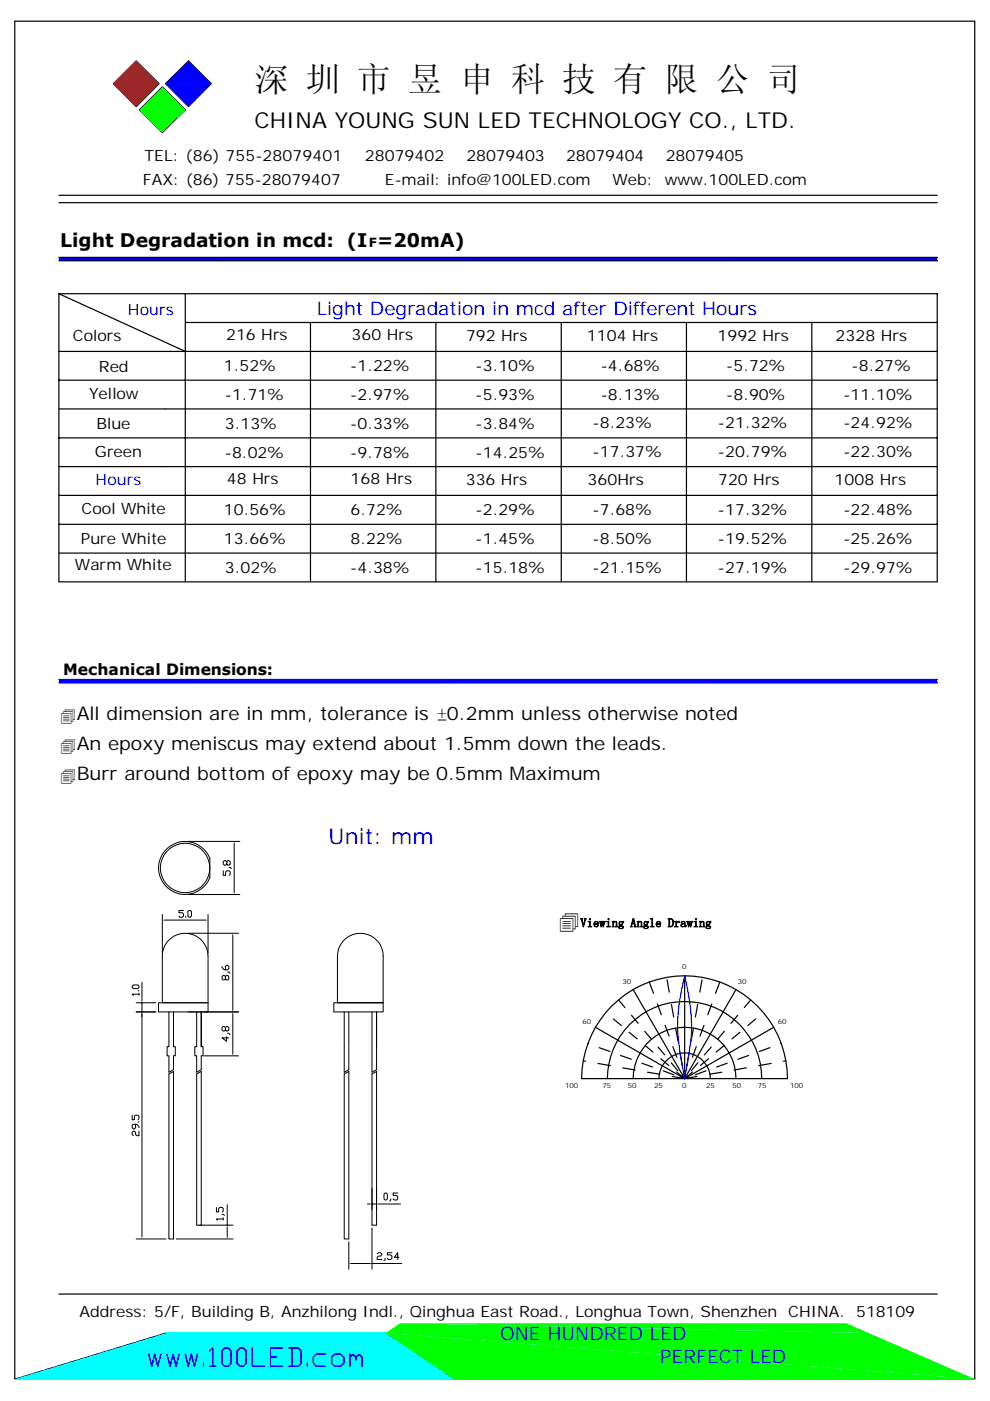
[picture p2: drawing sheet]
<svg xmlns="http://www.w3.org/2000/svg" width="210mm" height="297mm" viewBox="0 0 210 297" stroke-linecap="round" stroke-linejoin="round" font-family="sans-serif">
<path d="M3.1 4.5h203.6v287.9h-203.6zM24 17.7l4.9-4.8 4.8 4.8-4.8 4.9zM34.4 18.4l4.9 4.9-4.9 4.8-4.8-4.8zM35.1 17.7l4.9-4.8 4.8 4.8-4.8 4.9zM35 86.7h163.7M35 98.9h5" fill="none" stroke="#000" stroke-width=".25"/>
<g fill="#f00">
<path d="M24 17.7l4.9-4.8 4.8 4.8z"/>
<path d="M24 17.7h9.7l-4.8 4.9z"/>
</g>
<g fill="#0f0">
<path d="M34.4 18.4l4.9 4.9h-9.7z"/>
<path d="M29.6 23.3h9.7l-4.9 4.8z"/>
</g>
<g fill="#00f">
<path d="M35.1 17.7l4.9-4.8 4.8 4.8z"/>
<path d="M35.1 17.7h9.7l-4.8 4.9z"/>
</g>
<g fill="none" stroke="#000" stroke-width=".25">
<path d="M12.5 41.4h186.2M12.5 43h186.2M126.2 217.8l19 10.9-2.7-.5M130 216l1.7 1.4M131.1 212l1.4 1.6M133.4 218.9l1.7 1.4M133.9 215.3l1.4 1.7M134.2 209.8l11 18.9-1.7-1.4M136.7 218.7l1.4 1.6M137.7 208.2l.9 2.4M139.4 212.9l.8 2.2M141 217.4l.9 2.3"/>
<path d="M141.4 207.7l.5 2.7M142.4 213l.4 2.6M143.3 218l.5 2.8M145.2 206.9a21.8 21.8 0 0 1 21.8 21.8h-21.8zM145.2 206.9a21.8 21.8 0 0 0-21.9 21.8h21.9M147 218l-.5 2.8M147.9 213l-.5 2.6M148.8 207.7l-.4 2.7M149.3 217.4l-.9 2.3M150.9 212.9l-.8 2.2M152.6 208.2l-.9 2.4M153.6 218.7l-1.5 1.6"/>
<path d="M156 209.8l-10.8 18.9 1.6-1.4M156.4 215.3l-1.4 1.7M156.9 218.9l-1.7 1.4M159.2 212l-1.4 1.6M160.2 216l-1.6 1.4M164 217.8l-18.8 10.9 2.6-.5M123.7 224.9l.5 .1M124.7 221.2l.1 .1M126.8 225.5l2.6 .4M127 222.1l2.3 .8M128.8 228.7a16.4 16.4 0 0 1 16.3-16.4 16.4 16.4 0 0 1 16.4 16.4M131.6 223.8l2.3 .8"/>
<path d="M132 226.4l2.7 .5M134.2 228.7a10.9 10.9 0 0 1 10.9-10.9 10.9 10.9 0 0 1 10.9 10.9M136.1 225.4l2.2 .8M136.8 221.7l1.6 1.4M137.3 227.3l2.6 .5M139.5 222l1.4 1.7M139.7 228.7a5.5 5.5 0 0 1 5.5-5.5 5.5 5.5 0 0 1 5.4 5.5M140.1 224.5l1.7 1.4M140.6 227l2.3 .9M142.3 225.3l1.4 1.7M142.7 221.9l.8 2.3M144.2 223.3l.5 2.8"/>
<path d="M146.1 223.3l-.5 2.8M147.6 221.9l-.8 2.3M148 225.3l-1.4 1.7M149.7 227l-2.3 .9M150.2 224.5l-1.7 1.4M150.8 222l-1.4 1.7M153 227.3l-2.6 .5M153.5 221.7l-1.7 1.4M154.2 225.4l-2.3 .8M158.2 226.4l-2.6 .5M158.7 223.8l-2.2 .8M163.2 222.1l-2.2 .8"/>
<path d="M163.5 225.5l-2.6 .4M165.7 221.2l-.2 .1M166.6 224.9l-.5 .1M12.5 274.4h186.2"/>
</g>
<path d="M12.5 54.6h186.2" fill="none" stroke="#00f" stroke-width=".21"/>
<g fill="#00f">
<path d="M12.5 54.6l186.2 .7h-186.2z"/>
<path d="M12.5 54.6h186.2v.7z"/>
</g>
<path d="M12.5 55.3h186.2M12.5 144.1h186.2" fill="none" stroke="#00f" stroke-width=".21"/>
<g fill="none" stroke="#000" stroke-width=".25">
<path d="M12.5 54.6h186.2M12.5 55.3h186.2M12.5 62.3h186.2v61.1h-186.2zM12.5 74.5h186.2M12.5 62.3l26.8 12.2M39.3 68.4h159.4M39.3 62.3v61.1M65.8 68.4v55M92.4 68.4v55M119 68.4v55M145.5 68.4v55M172.1 68.4v55"/>
<path d="M12.5 80.6h186.2M12.5 98.9h22.5M12.5 92.8h186.2M12.5 86.7h22.5M40 98.9h158.7M12.5 117.3h186.2M12.5 105h186.2M12.5 111.2h186.2M12.5 144.8h186.2M12.5 144.1h186.2"/>
</g>
<g fill="#00f">
<path d="M12.5 144.1l186.2 .7h-186.2z"/>
<path d="M12.5 144.1h186.2v.7z"/>
</g>
<path d="M12.5 144.8h186.2" fill="none" stroke="#00f" stroke-width=".21"/>
<g fill="none" stroke="#000" stroke-width=".25">
<path d="M3.4 292.3l-.3 .1M3.9 292.2l-.3 .1M4.3 292.1h-.3M4.8 291.9l-.3 .1M5.2 291.8h-.3M5.7 291.6l-.3 .1M6.1 291.5l-.3 .1M6.6 291.4l-.3 .1M7 291.3h-.3M7.4 291.1l-.3 .1M7.9 291h-.3M8.3 290.8l-.3 .1"/>
<path d="M8.8 290.7l-.3 .1M9.2 290.6l-.3 .1M9.7 290.5h-.3M10.1 290.3l-.3 .1M10.5 290.2h-.3M11 290l-.3 .1M11.4 289.9l-.3 .1M11.9 289.8l-.3 .1M12.3 289.6l-.3 .1M12.7 289.5l-.3 .1M13.2 289.4h-.3M13.6 289.2l-.3 .1"/>
<path d="M14.1 289.1l-.3 .1M14.5 289l-.3 .1M14.9 288.8l-.3 .1M15.4 288.7l-.3 .1M15.8 288.5l-.3 .1M16.3 288.4l-.3 .1M16.7 288.3l-.3 .1M17.1 288.1l-.3 .2M17.6 288l-.3 .1M18 287.9l-.3 .1M18.5 287.7l-.3 .1M18.9 287.6l-.3 .1"/>
<path d="M19.3 287.5l-.3 .1M19.8 287.3l-.3 .1M20.2 287.2l-.3 .1M20.7 287.1l-.3 .1M21.1 286.9l-.3 .1M21.5 286.8l-.2 .1M22 286.6l-.3 .2M22.4 286.5l-.3 .1M22.9 286.4l-.3 .1M23.3 286.3h-.3M23.7 286.1l-.2 .1M24.2 286l-.3 .1"/>
<path d="M24.6 285.8l-.3 .1M25.1 285.7l-.3 .1M25.5 285.6l-.3 .1M26 285.5h-.3M26.4 285.3l-.3 .1M26.8 285.2l-.3 .1M27.3 285l-.3 .1M27.7 284.9l-.3 .1M28.2 284.8l-.3 .1M28.6 284.7h-.3M29.1 284.5l-.3 .1M29.5 284.4h-.3"/>
<path d="M29.9 284.2l-.3 .1M30.4 284.1l-.3 .1M30.8 284l-.3 .1M31.3 283.8l-.3 .1M31.7 283.7l-.3 .1M32.2 283.6h-.3M32.6 283.4l-.3 .1M33 283.3l-.3 .1M33.5 283.2l-.3 .1M33.9 283l-.3 .1M34.4 282.9l-.3 .1M34.8 282.7l-.3 .1"/>
<path d="M35.6 282.6l-.6 .1M35.8 282.6h.3M36.2 282.6h.3M36.7 282.6h.3M37.1 282.6h.4M37.6 282.6h.3M38.1 282.6h.3M38.5 282.6h.3M39 282.6h.3M39.5 282.6h.3M39.9 282.6h.3M40.4 282.6h.3"/>
<path d="M40.9 282.6h.2M41.3 282.6h.3M41.8 282.6h.3M42.2 282.6h.3M42.7 282.6h.3M43.1 282.6h.4M43.6 282.6h.3M44.1 282.6h.3M44.5 282.6h.3M45 282.6h.3M45.5 282.6h.3M45.9 282.6h.3"/>
<path d="M46.4 282.6h.3M46.9 282.6h.3M47.3 282.6h.3M47.8 282.6h.3M48.2 282.6h.3M48.7 282.6h.3M49.1 282.6h.3M49.6 282.6h.3M50.1 282.6h.3M50.5 282.6h.3M51 282.6h.3M51.5 282.6h.3"/>
<path d="M51.9 282.6h.3M52.4 282.6h.3M52.8 282.6h.4M53.3 282.6h.3M53.8 282.6h.3M54.2 282.6h.3M54.7 282.6h.3M55.2 282.6h.3M55.6 282.6h.3M56.1 282.6h.3M56.6 282.6h.3M57 282.6h.3"/>
<path d="M57.4 282.6h.4M57.9 282.6h.4M58.4 282.6h.3M58.8 282.6h.3M59.3 282.6h.3M59.8 282.6h.3M60.2 282.6h.3M60.7 282.6h.3M61.2 282.6h.3M61.6 282.6h.3M62.1 282.6h.3M62.5 282.6h.4"/>
<path d="M63 282.6h.3M63.5 282.6h.3M63.9 282.6h.3M64.4 282.6h.3M64.9 282.6h.3M65.3 282.6h.3M65.8 282.6h.3M66.3 282.6h.2M66.7 282.6h.3M67.1 282.6h.4M67.6 282.6h.3M68.1 282.6h.3"/>
<path d="M68.5 282.6h.3M69 282.6h.3M69.5 282.6h.3M69.9 282.6h.3M70.4 282.6h.3M70.9 282.6h.3M71.3 282.6h.3M71.8 282.6h.3M72.2 282.6h.4M72.7 282.6h.3M73.2 282.6h.2M73.6 282.6h.3"/>
<path d="M74.1 282.6h.3M74.5 282.6h.3M75 282.6h.3M75.5 282.6h.3M75.9 282.6h.3M76.4 282.6h.3M76.8 282.6h.4M77.3 282.6h.3M77.8 282.6h.3M78.2 282.6h.3M78.7 282.6h.3M79.2 282.6h.3"/>
<path d="M79.6 282.6h.3M80.1 282.6h.3M80.6 282.6h.3M81 282.6h.3M81.4 282.6l.6 .2M82.2 282.9l.2 .1M82.5 283.1l.3 .2M83 283.4l.2 .2M83.4 283.7l.2 .1M83.7 283.9l.3 .2M84.1 284.2l.3 .2M84.5 284.4l.3 .2"/>
<path d="M84.9 284.7l.2 .2M85.3 284.9l.2 .2M85.6 285.2l.3 .2M86 285.5l.3 .2M86.4 285.7l.3 .2M86.8 286l.2 .2M87.2 286.3l.2 .1M87.5 286.5l.3 .2M87.9 286.8l.3 .1M88.3 287l.3 .2M88.7 287.3l.2 .2M89.1 287.6l.2 .1"/>
<path d="M89.5 287.8l.2 .2M89.8 288.1l.3 .2M90.2 288.3l.3 .2M90.6 288.6l.2 .2M91 288.8l.2 .2M91.4 289.1l.2 .2M91.7 289.4l.3 .2M92.1 289.6l.3 .2M92.5 289.9l.3 .2M92.9 290.2l.2 .1M93.3 290.4l.2 .2M93.6 290.7l.3 .1"/>
<path d="M94 290.9l.3 .2M94.4 291.2l.3 .2M94.8 291.5l.2 .1M95.2 291.7l.2 .2M95.5 292l.3 .1M95.9 292.2l.3 .2"/>
</g>
<path d="M35.3 282.6h46.5" fill="none" stroke="#0ff" stroke-width=".21"/>
<g fill="#0ff">
<path d="M3.1 292.4l32.2-9.8 60.9 9.8z"/>
<path d="M35.3 282.6h46.5l14.4 9.8z"/>
</g>
<path d="M3.1 292.4h93.1" fill="none" stroke="#0ff" stroke-width=".21"/>
<g fill="#0f0">
<path d="M81.8 282.6l3.1-2.1 99.2 2.1z"/>
<path d="M84.9 280.5h94.5l4.7 2.1z"/>
<path d="M81.8 282.6l124.9 9.8h-110.5z"/>
<path d="M81.8 282.6h102.3l22.6 9.8z"/>
</g>
<path d="M96.2 292.4h110.5" fill="none" stroke="#0f0" stroke-width=".21"/>
<g fill="none" stroke="#00f" stroke-width=".25">
<path d="M145.2 206.9a38.3 38.3 0 0 1 .9 16.4l-.9 5.4a52 52 0 0 1-1.5-12.3l.1-1.3a44.6 44.6 0 0 1 1.4-8.2zM31.5 287.1l.7 2.6 .6-2.6 .6 2.6 .7-2.6M35.4 287.1l.7 2.6 .6-2.6 .6 2.6 .7-2.6M39.3 287.1l.6 2.6 .7-2.6 .6 2.6 .7-2.6M43.1 289v.7M44.4 286.4l.7-.6v3.9M44.4 289.7h1.4M47.7 285.8h.6l.7 .6v2.6l-.7 .7h-.6l-.7-.7v-2.6zM50.2 286.4l.7-.6h.7l.6 .6v2.6l-.6 .7h-.7l-.7-.7zM53.5 285.8v3.9h2.6M57.4 287.7h1.3M59.9 285.8h-2.5v3.9h2.5"/>
<path d="M61.3 285.8h1.9l.6 .6v2.6l-.6 .7h-1.9M61.9 285.8v3.9M65.2 289v.7M69 287.1h-1.9l-.7 .6v1.3l.7 .7h1.9M71 287.1h1.2l.7 .6v1.3l-.7 .7h-1.2l-.7-.7v-1.3zM74.2 287.7l.6-.6 .7 .6v.7M74.2 287.1v2.6M75.5 287.7l.6-.6 .7 .6v2"/>
</g>
<g fill="none" stroke="#000" stroke-width=".21">
<path d="M92.9 152.7h1.7M39.8 178.4h11M49.7 178.9v10.2M34.4 193.9v8.2M34.9 195.1h8.7M35.5 199.6a4.9 4.9 0 0 1 5.4-1.4 4.9 4.9 0 0 1 3.2 4.5v11.8h-10.5v-1.9h10.5h-9.7v-9.9a5 5 0 0 1 1.1-3.1zM38.9 193h-1v.5h.8l.2 .3v.4l-.2 .3h-.6l-.2-.3M39.4 194.2v.3M39.8 193.3l.3-.3 .5 .3v.9l-.3 .3h-.2l-.3-.3zM39.8 189.7h11M39.8 197.9h10.8M44.1 193.9v8.2"/>
<path d="M47.3 184.6v1h.5v-.7l.3-.3h.5l.2 .3v.4l-.2 .3M48.1 182.7l.2-.2h.3l.2 .2v.5l-.2 .2h-.3l-.2-.2v-.5l-.3-.2h-.2l-.3 .2v.5l.3 .2h.2l.3-.2M48.6 183.9h.2l.3 .2M49.4 198.4v15.7M72.7 199.6a4.8 4.8 0 0 1 5.4-1.4 4.8 4.8 0 0 1 3.1 4.5v11.8h-10.4v-1.9h10.4h-9.7v-9.9a4.8 4.8 0 0 1 1.2-3.1zM28 209.1l.3-.3h1l.2 .5-.2 .3h-1l-.3-.3zM28.9 212.6h4.1M28.9 214.5h4.1M29.3 210.1h.2M29.5 210.8h-1.5l.3 .2M29.5 210.6v.4M30.1 208.2v3.9"/>
<path d="M30.1 212.6v1.9M30.1 215v47.2M35.8 214.5v7.4h-.4v2h.4v3.4l1-.5v-2.9h.4v-2h-.4v-7.4M39.8 214.5h10.8M41.7 214.5v7.4h-.4v2h.4v3.4l1-.5v-2.9h.4v-2h-.4v-7.4M47.1 204.9v.2l.4 .5h.8l.2-.2v-.5l-.2-.3-.5 .3v.7M47.8 207.1l.2-.3 .5 .3v.5l-.5 .2-.2-.2v-.5l-.5-.3-.2 .3v.5l.2 .2 .5-.2M47.8 217.9l.2-.3 .5 .3v.5l-.2 .2-.5-.2v-.5l-.3-.3-.4 .3v.5l.2 .2 .5-.2M48 219.8v1l-.9-.7h1.4M48.3 206.1h.2l.3 .2M48.3 219.1h.2l.3 .2M49.4 215v8.4"/>
<path d="M73 214.5v12.8l1-.5v-12.3M78.9 214.5v12.8l.9-.5v-12.3v7.4M28 236.4v1h.5v-.7l.2-.3h.6l.2 .3v.5l-.2 .2M28.7 238.4v.7l-.2 .3-.5-.3v-.5l.3-.2h.7l.5 .4v.3M29.3 237.9h.2M29.5 239.8v1h-.5l-.3-.3v-.4l-.2-.3-.5 .3v.4l.3 .3M35.8 227.7l1-.5v35.5h-1zM43.3 223.9h7.3M73 227.7l1-.5v35.5h-1zM78.9 227.7l.9-.5v32.6h-.9zM42.7 259.8v-32.6l-1 .5v32.1h7.7M45.9 256v1h.5v-.8l.2-.2h.5l.2 .2v.6l-.2 .2"/>
<path d="M47.1 257.5l.5 .2M47.3 258.4h-1.4l.2 .3M47.3 258.2v.5M48.2 255.4v4.4M77.9 255.3h.5M78.9 255.3h.9M80.3 255.3h4.6M81.7 252.9h.2l.2 .3v1l-.2 .2h-.2l-.3-.2v-1zM82.8 254.2l-.2 .5M84.3 252.9h-.9v.6h.7l.2 .2v.5l-.2 .2h-.5l-.2-.2M28.9 262.7h6.3M37.4 262.7h12"/>
<path d="M48.2 260.3v1.9M74 263.3v5.8M74.4 267.9h4M78.9 260.3v8.8M78.9 267.9h6.3M80 265.8l.2-.2h.5l.2 .2v.3l-.2 .2h-.5l-.2 .3v.4h.9M81.7 266.8v.2l-.3 .3M83.1 265.6h-1v.5h.7l.3 .2v.5l-.3 .2h-.4l-.3-.2M84.6 266.6h-1l.7-1v1.4"/>
<circle cx="39.3" cy="184" r="5.2"/>
<circle cx="39.3" cy="184" r="5.6"/>
</g>
<g fill="#000">
<path d="M49.7 178.4v.5h-.1zM34.4 195.1l.5-.1v.2zM43.6 195l.5 .1-.5 .1zM49.4 197.9v.5h-.1zM49.6 189.1h.1v.6zM30.1 214.5v.5h-.1zM30 212.1h.1v.5zM49.3 214.1h.1v.4zM49.4 214.5v.5h-.1zM49.3 223.4h.1v.5zM78.4 255.2l.5 .1-.5 .1zM79.8 255.3l.5-.1v.2z"/>
<path d="M30 262.2h.1v.5zM48.1 262.2h.2l-.1 .5zM48.2 259.8l.1 .5h-.2zM74 267.9l.4-.1v.2zM78.4 267.8l.5 .1-.5 .1z"/>
</g>
<text font-size="7.2" x="54" y="19.3">深 圳 市 昱 申 科 技 有 限 公 司</text>
<text font-size="5.2" x="118.4" y="196.6">.</text>
<text font-size="4.7" x="54" y="27.1">CHINA YOUNG SUN LED TECHNOLOGY CO., LTD.</text>
<text font-size="4.7" fill="#00f" x="69.7" y="178.9">Unit: mm</text>
<g font-size="4">
<text x="12.8" y="52.5">Light Degradation in mcd: (I =20mA)</text>
<text x="12.7" y="152.7">.All dimension are in mm, tolerance is +0.2mm unless otherwise noted</text>
<text x="12.7" y="159">.An epoxy meniscus may extend about 1.5mm down the leads.</text>
<text x="12.7" y="165.4">.Burr around bottom ofepoxy may be 0.5mm Maximum</text>
</g>
<g font-size="4" fill="#00f">
<text x="67.1" y="66.7">Light Degradation in mcd after Different Hours</text>
<text x="106" y="284.1">ONE HUNDRED LED</text>
<text x="140" y="289">PERFECT LED</text>
</g>
<g font-size="3.3">
<text x="30.6" y="34">TEL: (86) 755-28079401</text>
<text x="77.3" y="34">28079402</text>
<text x="98.9" y="34">28079403</text>
<text x="120" y="34">28079404</text>
<text x="141.2" y="34">28079405</text>
<text x="30.3" y="39.2">FAX: (86) 755-28079407</text>
<text x="81.6" y="39.2">E-mail: info@100LED.com</text>
<text x="129.9" y="39.2">Web:</text>
<text x="141" y="39.2">www.100LED.com</text>
<text x="15.5" y="72.3">Colors</text>
<text x="48" y="72.1">216 Hrs</text>
<text x="74.5" y="72.1">360Hrs</text>
<text x="98.8" y="72.4">792 Hrs</text>
<text x="124.4" y="72.4">1104 Hrs</text>
<text x="152.1" y="72.4">1992 Hrs</text>
<text x="177.2" y="72.4">2328 Hrs</text>
<text x="21" y="78.9">Red</text>
<text x="47.5" y="78.7">1.52%</text>
<text x="74.3" y="78.7">-1.22%</text>
<text x="100.8" y="78.7">-3.10%</text>
<text x="127.4" y="78.7">-4.68%</text>
<text x="154" y="78.7">-5.72%</text>
<text x="180.6" y="78.7">-8.27%</text>
<text x="18.9" y="84.6">Yellow</text>
<text x="47.7" y="84.8">-1.71%</text>
<text x="74.3" y="84.8">-2.97%</text>
<text x="100.8" y="84.8">-5.93%</text>
<text x="127.4" y="84.8">-8.13%</text>
<text x="154" y="84.8">-8.90%</text>
<text x="178.8" y="84.8">-11.10%</text>
<text x="20.4" y="90.9">Blue</text>
<text x="47.7" y="90.9">3.13%</text>
<text x="74.3" y="90.9">-0.33%</text>
<text x="100.8" y="90.9">-3.84%</text>
<text x="125.6" y="90.8">-8.23%</text>
<text x="152.2" y="90.8">-21.32%</text>
<text x="178.8" y="90.8">-24.92%</text>
<text x="20.1" y="96.9">Green</text>
<text x="47.7" y="97">-8.02%</text>
<text x="74.3" y="97">-9.78%</text>
<text x="100.8" y="97">-14.25%</text>
<text x="125.6" y="96.9">-17.37%</text>
<text x="152.2" y="96.9">-20.79%</text>
<text x="178.8" y="96.9">-22.30%</text>
<text x="48.1" y="102.7">48 Hrs</text>
<text x="74.3" y="102.7">168 Hrs</text>
<text x="98.8" y="102.9">336 Hrs</text>
<text x="124.6" y="102.9">360Hrs</text>
<text x="152.3" y="102.9">720Hrs</text>
<text x="177" y="102.9">1008 Hrs</text>
<text x="17.3" y="109">Cool White</text>
<text x="47.5" y="109.2">10.56%</text>
<text x="74.3" y="109.2">6.72%</text>
<text x="100.8" y="109.2">-2.29%</text>
<text x="125.6" y="109.2">-7.68%</text>
<text x="152.2" y="109.2">-17.32%</text>
<text x="178.8" y="109.2">-22.48%</text>
<text x="17.1" y="115.4">Pure White</text>
<text x="47.5" y="115.4">13.66%</text>
<text x="74.3" y="115.4">8.22%</text>
<text x="100.8" y="115.4">-1.45%</text>
<text x="125.6" y="115.3">-8.50%</text>
<text x="152.2" y="115.3">-19.52%</text>
<text x="178.8" y="115.3">-25.26%</text>
<text x="15.9" y="120.9">Warm White</text>
<text x="47.7" y="121.5">3.02%</text>
<text x="74.3" y="121.5">-4.38%</text>
<text x="100.8" y="121.5">-15.18%</text>
<text x="125.6" y="121.4">-21.15%</text>
<text x="152.2" y="121.4">-27.19%</text>
<text x="178.8" y="121.4">-29.97%</text>
<text x="13.4" y="143">Mechanical Dimensions:</text>
<text x="16.8" y="279.3">Address: 5/F, Building B, Anzhilong Indl., Qinghua East Road., Longhua Town, Shenzhen CHINA.</text>
<text x="181.6" y="279.3">518109</text>
</g>
<g font-size="3.3" fill="#00f">
<text x="27.1" y="66.8">Hours</text>
<text x="20.3" y="102.9">Hours</text>
</g>
<text font-size="2.7" x="78.2" y="52.5">F</text>
<text font-size="2.6" x="123.1" y="196.6">Viewing Angle Drawing</text>
<g font-size="1.5">
<text x="132" y="208.6">30</text>
<text x="144.6" y="205.4">0</text>
<text x="156.4" y="208.6">30</text>
<text x="123.5" y="217.1">60</text>
<text x="164.9" y="217.1">60</text>
<text x="119.8" y="230.6">100</text>
<text x="127.7" y="230.6">75</text>
<text x="133.1" y="230.6">50</text>
<text x="138.7" y="230.6">25</text>
<text x="144.6" y="230.6">0</text>
<text x="149.7" y="230.6">25</text>
<text x="155.3" y="230.6">50</text>
<text x="160.7" y="230.6">75</text>
<text x="167.5" y="230.6">100</text>
</g>
</svg>
